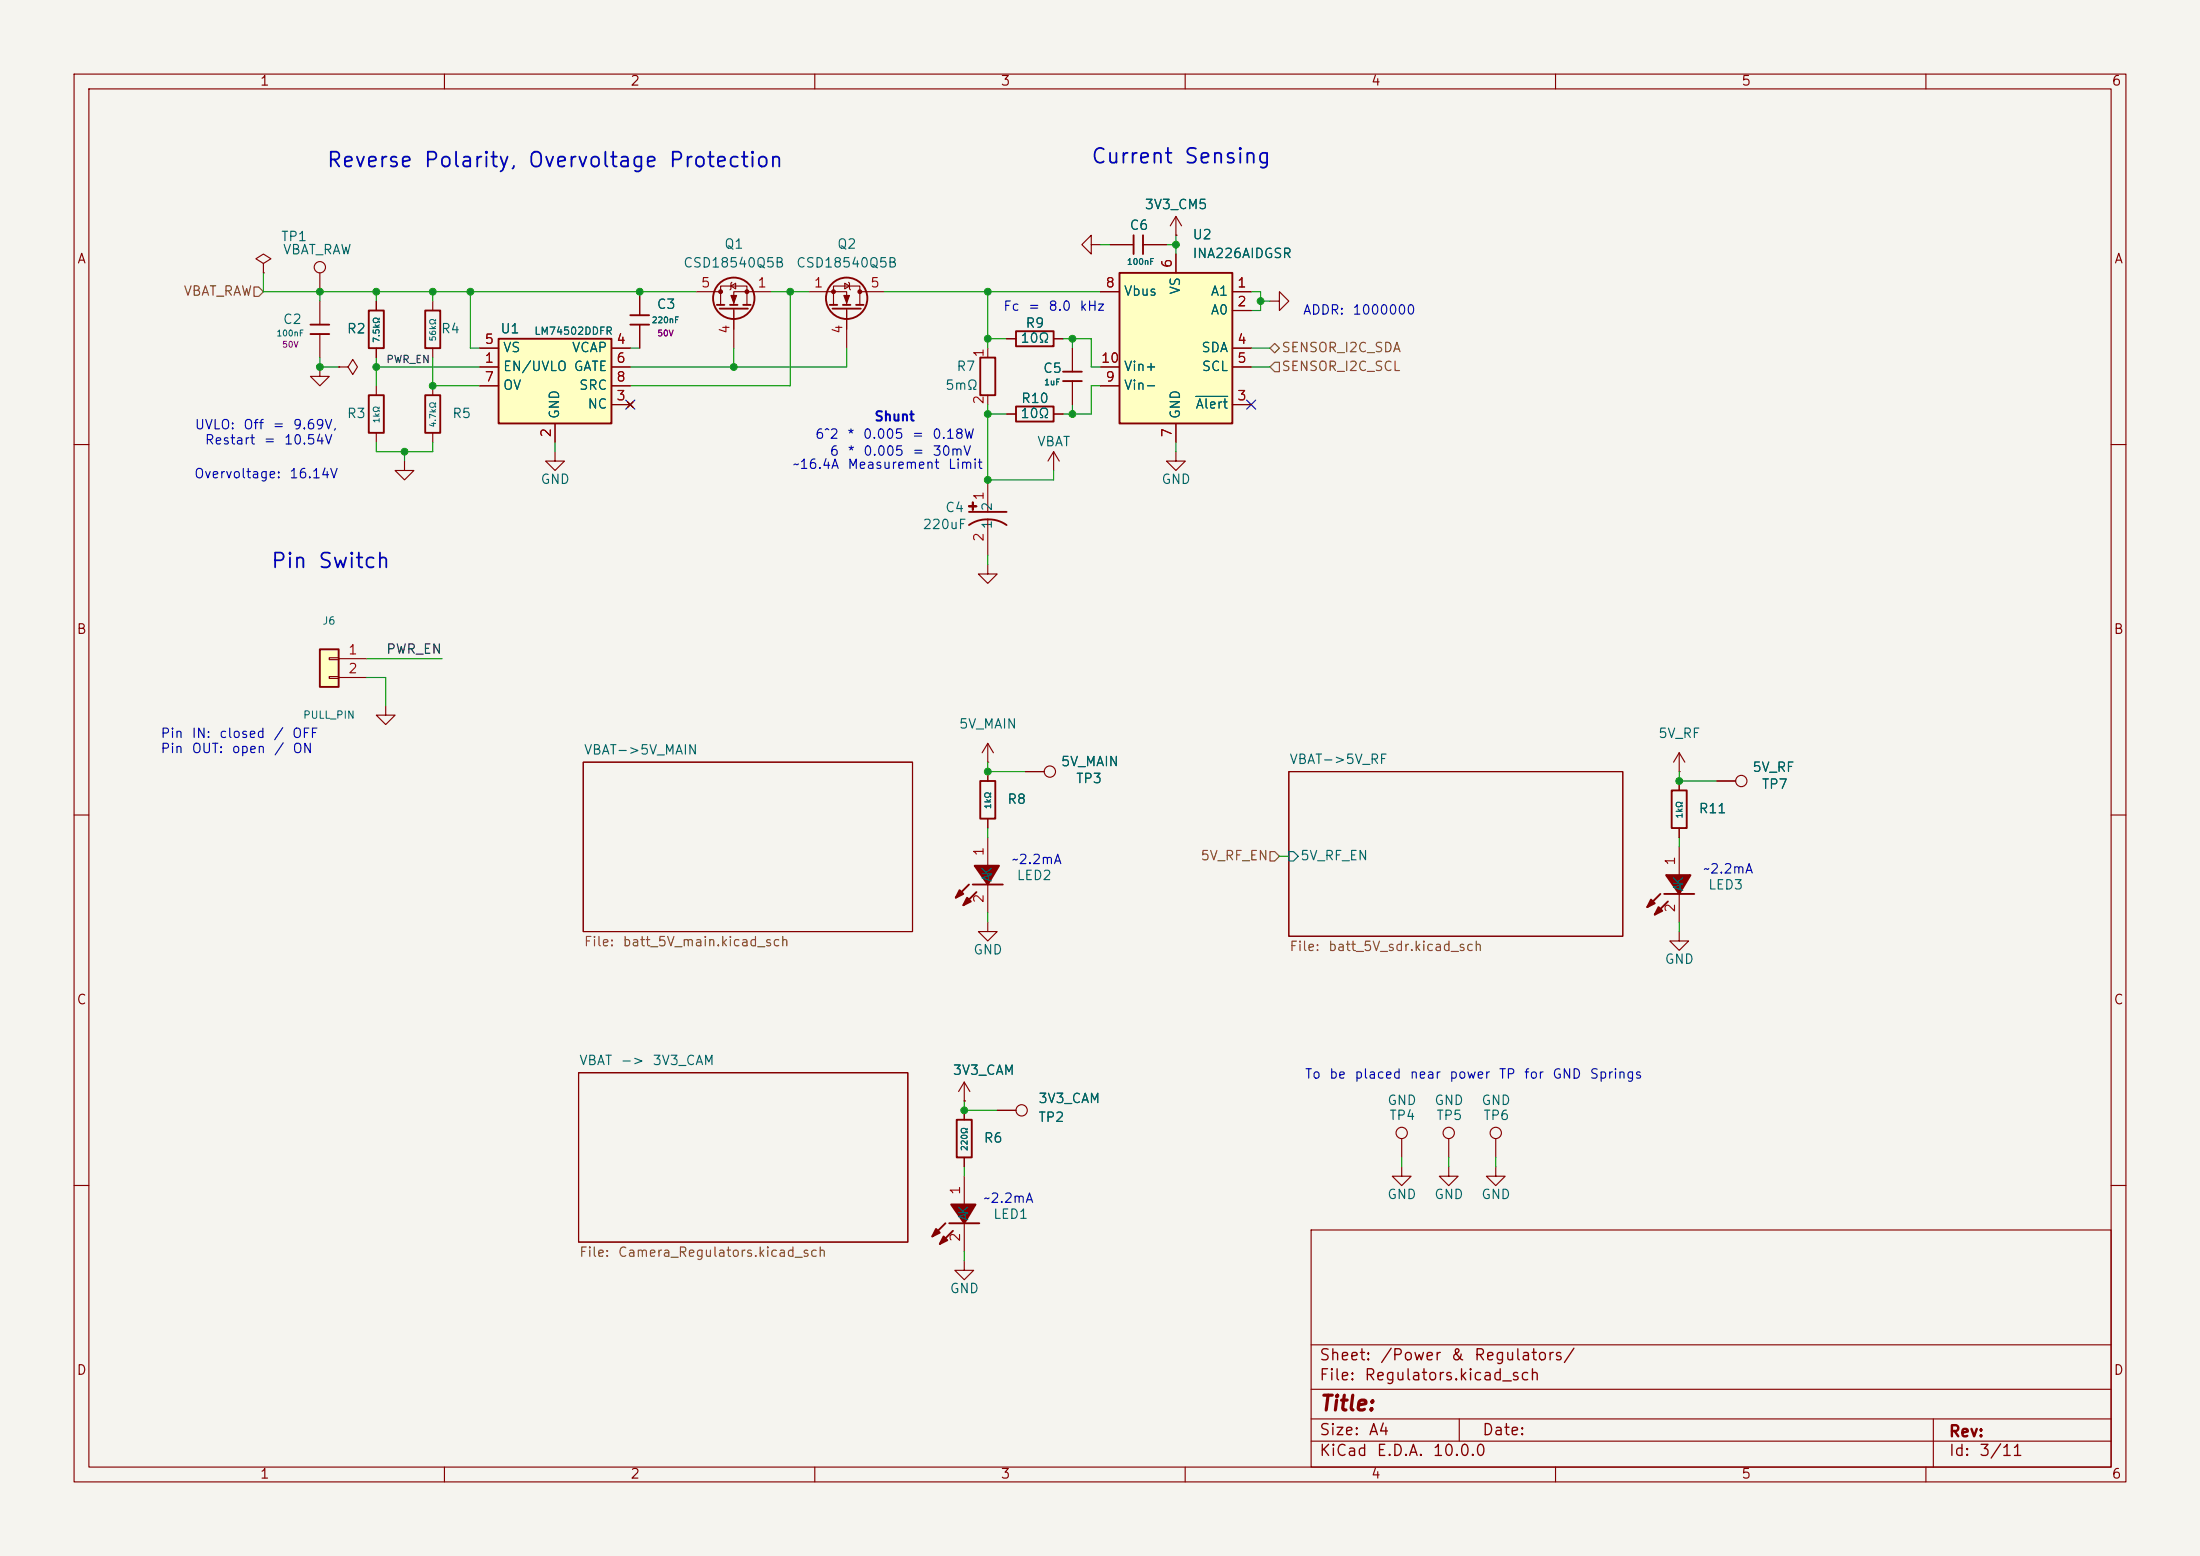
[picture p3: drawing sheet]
<svg xmlns="http://www.w3.org/2000/svg" width="297mm" height="210mm" viewBox="0 0 297 210" stroke-linecap="round" stroke-linejoin="round" font-family="sans-serif">
<path d="M0 0h297v210h-297z" fill="#f5f4ef" stroke="#f5f4ef" stroke-width=".14"/>
<g fill="none" stroke="#840000" stroke-width=".15">
<path d="M10 10h277v190h-277zM12 12h273v186h-273zM60 10v2M110 10v2M160 10v2M210 10v2M260 10v2M35.6 35.6l1-.7-1-.6-1.1 .6 1.1 .7v1.2M35.6 36.8h.1M43.2 36.8v2.6M86.4 39.4v3.1M94 39.4h3.3"/>
<path d="M98.7 38.6l.6-.4v.8zM98.8 38.1l-.1 .1v.8l-.1 .1M104.1 39.4h-5v1.7M109.2 39.4h5.1v1.7M114 38.2l.7 .4-.7 .4zM114.6 38.1l.1 .1v.8l.1 .1M116.1 39.4h3.3M147.3 33v-1.2l-1.3 1.2 1.3 1.3v-1.3h1.3M149.9 33h3.1M154.3 33h3.2M158.7 31.8h.1M158.7 29.2l-.7 1.3"/>
<path d="M158.7 29.2l.8 1.3M158.7 29.2v2.6M43.2 49.5v1.3h1.2l-1.2 1.3-1.3-1.3h1.3M43.2 40.6v3.2M43.2 45.1v3.2M45.7 49.5h1.3l.6-1 .7 1-.7 1-.6-1M45.7 49.5h.1M50.8 40.6v1.3M50.8 47v1.3M50.8 52.1v1.2M50.8 58.4v1.3M86.4 43.8v3.2"/>
<path d="M97.3 41.1v-2.5h3.5v2.5M99.1 41.7v5.3M112.5 41.1v-2.5h3.6v2.5M114.3 41.7v5.3M133.3 47v1.3M133.3 53.3v1.3M144.8 47v3.2M144.8 51.4v3.2M10 60h2M54.6 62.2v1.3h1.3l-1.3 1.3-1.3-1.3h1.3M74.9 61v1.2h1.3l-1.3 1.3-1.2-1.3h1.2M133.3 76.2v1.3h1.3l-1.3 1.2-1.2-1.2h1.2"/>
<path d="M158.7 61v1.2h1.3l-1.3 1.3-1.2-1.3h1.2M285 60h2M10 110h2M78.7 102.9h44.5v22.8h-44.5zM133.3 102.9h.1M133.3 100.3v2.6M133.3 104.1v1.3M133.3 110.5v1.3M133.3 113v3.8M133.3 119.4v3.8M133.3 100.3l-.7 1.3M133.3 100.3l.8 1.3"/>
<path d="M138.4 104.1h2.6M174 104.1h45.1v22.3h-45.1zM285 110h2M133.3 124.5v1.2h1.3l-1.3 1.3-1.2-1.3h1.2M78.1 144.8h44.5v22.8h-44.5zM130.2 148.6h.1M130.2 146.1l-.8 1.2M130.2 146.1l.7 1.2M130.2 146.1v2.5M130.2 149.9v1.2M130.2 156.2v1.3M130.2 158.8v3.8"/>
<path d="M134.6 149.9h2.6M10 160h2M130.2 165.1v3.8M177 166h108v32h-108zM285 160h2M60 198v2M110 198v2M160 198v2M177 194.5h108M177 191.5h108M177 187.5h108M177 181.5h108"/>
<path d="M197 191.5v3M210 198v2M260 198v2M261 191.5v6.5"/>
<circle cx="43.2" cy="36.1" r=".76"/>
<circle cx="141.7" cy="104.1" r=".76"/>
<circle cx="137.9" cy="149.9" r=".76"/>
</g>
<path d="M174 114.9h.6l.7 .7-.7 .6h-.6z" fill="none" stroke="#006464" stroke-width=".15"/>
<g fill="none" stroke="#840000" stroke-width=".25">
<path d="M153 31.8v2.5M154.3 31.8v2.5M41.9 43.8h2.5M41.9 45.1h2.5M49.8 41.9h2v5.1h-2zM49.8 53.3h2v5.1h-2zM85.1 42.5h2.5M85.1 43.8h2.5M96.8 41.1h1M97.2 41.7h3.8M98.6 41.1h1M100.3 41.1h1"/>
<path d="M112 41.1h1M112.4 41.7h3.8M113.8 41.1h1M115.6 41.1h1M132.3 48.3h2.1v5h-2.1zM143.5 50.2h2.5M143.5 51.4h2.5M130.8 119.4l-1.8 1.8M131.3 119.4h4.1M132.3 105.4h2.1v5.1h-2.1zM131.8 120.4l-1.8 1.8M129.2 151.1h2v5.1h-2z"/>
<path d="M127.6 165.1l-1.7 1.8M128.1 165.1h4.1M128.7 166.1l-1.8 1.8"/>
<circle cx="99.1" cy="40.3" r="2.79"/>
<circle cx="114.3" cy="40.3" r="2.79"/>
</g>
<g fill="#840000" stroke="#840000" stroke-width=".25">
<path d="M127.4 166.9l.5 .5-1 .5z"/>
<path d="M126.4 165.9l.5 .5-1 .5z"/>
<path d="M128.4 162.6h3.3l-1.5 2.5z"/>
<path d="M130.6 121.2l.5 .5-1.1 .5z"/>
<path d="M129.5 120.1l.5 .6-1 .5z"/>
<path d="M131.6 116.8h3.3l-1.6 2.6z"/>
</g>
<g fill="#840000" stroke="#840000" stroke-width=".15">
<path d="M98.7 39.9h.7l-.3 1z"/>
<path d="M113.9 39.9h.8l-.4 1z"/>
<circle cx="97.3" cy="39.4" r=".25"/>
<circle cx="100.8" cy="39.4" r=".25"/>
<circle cx="116.1" cy="39.4" r=".25"/>
<circle cx="112.5" cy="39.4" r=".25"/>
</g>
<path d="M43.2 87.6h2.5v5.1h-2.5z" fill="#ffffc2"/>
<path d="M57.4 41.9h2v5.1h-2zM137.2 54.9h5v2h-5zM43.2 87.6h2.5v5.1h-2.5z" fill="none" stroke="#840000" stroke-width=".25"/>
<g fill="none" stroke="#840000" stroke-width=".15">
<path d="M58.4 40.6v1.3M58.4 47v1.3M135.9 55.9h1.3M142.2 55.9h1.3M142.2 61l-.7 1.2M142.2 61l.8 1.2M142.2 61v2.5M44.4 88.8h1.3v.2h-1.3zM44.4 91.3h1.3v.3h-1.3zM45.7 88.9h3.8M45.7 91.4h3.8M52.1 95.3v1.2h1.2l-1.2 1.3-1.3-1.3h1.3"/>
<path d="M189.2 153.7v2.5M201.9 153.7v2.5"/>
<circle cx="189.2" cy="152.9" r=".76"/>
<circle cx="201.9" cy="152.9" r=".76"/>
</g>
<path d="M151.1 36.8h15.3v20.4h-15.3z" fill="#ffffc2"/>
<path d="M151.1 36.8h15.3v20.4h-15.3zM57.4 53.3h2v5.1h-2zM137.2 44.7h5v2h-5zM225.7 106.7h2v5.1h-2zM224.2 120.7l-1.8 1.7M224.7 120.7h4M225.2 121.7l-1.8 1.7" fill="none" stroke="#840000" stroke-width=".25"/>
<g fill="none" stroke="#840000" stroke-width=".15">
<path d="M148.6 39.4h2.5M158.7 34.3v2.5M166.4 39.4h2.5M58.4 52.1v1.2M58.4 58.4v1.3M135.9 45.7h1.3M142.2 45.7h1.3M148.6 49.5h2.5M148.6 52.1h2.5M158.7 57.2v2.5M166.4 41.9h2.5M166.4 54.6h2.5"/>
<path d="M166.4 47h2.5M166.4 49.5h2.5M171.4 40.6h1.3v-1.2l1.3 1.2-1.3 1.3v-1.3M226.7 104.1h.1M226.7 101.6l-.8 1.3M226.7 101.6l.8 1.3M226.7 101.6v2.5M226.7 105.4v1.3M226.7 111.8v1.2M226.7 114.3v3.8M231.8 105.4h2.5M226.7 125.7v1.3h1.3l-1.3 1.3-1.3-1.3h1.3"/>
<path d="M226.7 120.7v3.8M189.2 157.5v1.3h1.3l-1.3 1.2-1.2-1.2h1.2M195.6 157.5v1.3h1.2l-1.2 1.2-1.3-1.2h1.3M195.6 153.7v2.5M201.9 157.5v1.3h1.3l-1.3 1.2-1.2-1.2h1.2"/>
<circle cx="235.1" cy="105.4" r=".76"/>
<circle cx="195.6" cy="152.9" r=".76"/>
</g>
<path d="M161.4 53.5h4.3" fill="none" stroke="#006464" stroke-width=".15"/>
<g fill="#840000" stroke="#840000" stroke-width=".25">
<path d="M223.9 122.4l.5 .5-1 .5z"/>
<path d="M222.9 121.4l.5 .5-1 .5z"/>
<path d="M224.9 118.1h3.3l-1.5 2.6z"/>
</g>
<path d="M67.3 45.7h15.2v11.5h-15.2z" fill="#ffffc2"/>
<path d="M67.3 45.7h15.2v11.5h-15.2z" fill="none" stroke="#840000" stroke-width=".25"/>
<path d="M64.8 49.5h2.5M64.8 47h2.5M64.8 52.1h2.5M74.9 57.2v2.5M82.5 49.5h2.6M82.5 54.6h2.6M82.5 47h2.6M82.5 52.1h2.6M84.7 54.2l.8 .8M85.5 54.2l-.8 .8" fill="none" stroke="#840000" stroke-width=".15"/>
<g fill="#ffffc2">
<path d="M130.8 68.3l1 .1z"/>
<path d="M131.3 67.8v1z"/>
</g>
<path d="M130.8 68.3l1 .1zM130.8 69.1h5.1M131.3 67.8v1zM135.9 70.9a4.6 4.6 0 0 0-5.1 0" fill="none" stroke="#840000" stroke-width=".25"/>
<g fill="none" stroke="#840000" stroke-width=".15">
<path d="M86.4 39.4v3.1M148.6 39.4h2.5M149.9 33h3.1M154.3 33h3.2M158.7 31.8h.1M158.7 34.3v2.5M166.4 39.4h2.5M45.7 49.5h.1M50.8 40.6v1.3M50.8 47v1.3M64.8 47h2.5M64.8 49.5h2.5"/>
<path d="M64.8 52.1h2.5M74.9 57.2v2.5M82.5 54.6h2.6M82.5 47h2.6M82.5 49.5h2.6M82.5 52.1h2.6M84.7 54.2l.8 .8M85.5 54.2l-.8 .8M86.4 43.8v3.2M135.9 55.9h1.3M135.9 45.7h1.3M142.2 55.9h1.3"/>
<path d="M142.2 45.7h1.3M144.8 47v3.2M144.8 51.4v3.2M148.6 49.5h2.5M148.6 52.1h2.5M158.7 57.2v2.5M166.4 41.9h2.5M166.4 54.6h2.5M166.4 47h2.5M166.4 49.5h2.5M133.3 64.8v4.3M133.3 70.1v4.8"/>
<path d="M133.3 104.1v1.3M133.3 110.5v1.3M138.4 104.1h2.6M226.7 105.4v1.3M226.7 111.8v1.2M231.8 105.4h2.5M130.2 148.6h.1M130.2 149.9v1.2M130.2 156.2v1.3M134.6 149.9h2.6M130.2 170.2v1.3h1.2l-1.2 1.2-1.3-1.2h1.3"/>
</g>
<path d="M34.3 38.7h.6l.7 .7-.7 .6h-.6zM171.4 47l.7-.6 .6 .6-.6 .6zM172.1 48.9h.6v1.3h-.6l-.7-.7zM171.4 114.9h.7l.6 .7-.6 .6h-.7z" fill="none" stroke="#725600" stroke-width=".15"/>
<g fill="none" stroke="#009600" stroke-width=".15">
<path d="M35.6 36.8v2.6h58.4M43.2 39.4v1.2M50.8 39.4v1.2M58.4 39.4v1.2M63.5 39.4v7.6h1.3M104.1 39.4h5.1M106.7 39.4v12.7h-21.6M119.4 39.4h29.2M133.3 39.4v7.6M148.6 33h1.3M157.5 33h1.2M158.7 31.8v2.5"/>
<path d="M168.9 39.4h1.3v2.5h-1.3M43.2 48.3v1.2h2.5M50.8 59.7v1.3h7.6v-1.3M50.8 49.5h14M50.8 48.3v3.8M58.4 48.3v3.8h6.4M74.9 59.7v1.3M85.1 47h1.3M99.1 47v2.5M114.3 47v2.5h-29.2M133.3 54.6v10.2h8.9v-1.3M133.3 45.7h2.6"/>
<path d="M133.3 55.9h2.6M143.5 45.7h3.8v3.8h1.3M144.8 45.7v1.3M144.8 54.6v1.3M148.6 52.1h-1.3v3.8h-3.8M158.7 59.7v1.3M168.9 49.5h2.5M168.9 47h2.5M170.2 40.6h1.2M54.6 61v1.2M133.3 74.9v1.3M49.5 91.4h2.6v3.9"/>
<path d="M49.5 88.9h10.2M133.3 102.9v1.2h5.1M133.3 111.8v1.2M172.7 115.6h1.3M226.7 104.1v1.3h5.1M226.7 113v1.3M133.3 123.2v1.3M226.7 124.5v1.2M130.2 148.6v1.3h4.4M130.2 157.5v1.3M189.2 156.2v1.3M195.6 156.2v1.3"/>
<path d="M201.9 156.2v1.3M130.2 168.9v1.3"/>
</g>
<path d="M84.5 54l1.2 1.2M85.7 54l-1.2 1.2M168.3 54l1.2 1.2M169.5 54l-1.2 1.2" fill="none" stroke="#000084" stroke-width=".15"/>
<path d="M161.4 53.5h4.3" fill="none" stroke="#006464" stroke-width=".15"/>
<g fill="#009600" stroke="#009600" stroke-width=".14">
<circle cx="133.3" cy="55.9" r=".46"/>
<circle cx="133.3" cy="64.8" r=".46"/>
<circle cx="158.7" cy="33" r=".46"/>
<circle cx="144.8" cy="45.7" r=".46"/>
<circle cx="170.2" cy="40.6" r=".46"/>
<circle cx="133.3" cy="45.7" r=".46"/>
<circle cx="133.3" cy="39.4" r=".46"/>
<circle cx="144.8" cy="55.9" r=".46"/>
<circle cx="99.1" cy="49.5" r=".46"/>
<circle cx="63.5" cy="39.4" r=".46"/>
<circle cx="58.4" cy="39.4" r=".46"/>
<circle cx="86.4" cy="39.4" r=".46"/>
<circle cx="106.7" cy="39.4" r=".46"/>
<circle cx="50.8" cy="49.5" r=".46"/>
<circle cx="226.7" cy="105.4" r=".46"/>
<circle cx="54.6" cy="61" r=".46"/>
<circle cx="58.4" cy="52.1" r=".46"/>
<circle cx="43.2" cy="49.5" r=".46"/>
<circle cx="50.8" cy="39.4" r=".46"/>
<circle cx="43.2" cy="39.4" r=".46"/>
<circle cx="133.3" cy="104.1" r=".46"/>
<circle cx="130.2" cy="149.9" r=".46"/>
</g>
<g font-size="2" fill="#0000c2">
<text x="44" y="23.1">Reverse</text>
<text x="57.1" y="23.1">Polarity,</text>
<text x="71.1" y="23.1">Overvoltage</text>
<text x="90.2" y="23.1">Protection</text>
<text x="147.2" y="22.6">Current</text>
<text x="159.7" y="22.6">Sensing</text>
<text x="36.5" y="77.2">Pin</text>
<text x="42.8" y="77.2">Switch</text>
</g>
<text font-size="2" fill="#840000" x="178" y="190.9">Title:</text>
<g font-size="1.5" fill="#840000">
<text x="178" y="184">Sheet:</text>
<text x="186.2" y="184">/Power</text>
<text x="195.7" y="184">&amp;</text>
<text x="198.9" y="184">Regulators/</text>
<text x="178" y="186.7">File:</text>
<text x="184.1" y="186.7">Regulators.kicad_sch</text>
<text x="178" y="196.9">KiCad</text>
<text x="178" y="194.1">Size:</text>
<text x="184.7" y="194.1">A4</text>
<text x="185.7" y="196.9">E.D.A.</text>
<text x="193.3" y="196.9">10.0.0</text>
<text x="200" y="194.1">Date:</text>
<text x="263" y="194.3">Rev:</text>
<text x="263" y="196.9">Id:</text>
<text x="267.1" y="196.9">3/11</text>
</g>
<g font-size="1.3" fill="#840000">
<text x="35" y="11.9">1</text>
<text x="85" y="11.9">2</text>
<text x="135" y="11.9">3</text>
<text x="185" y="11.9">4</text>
<text x="235" y="11.9">5</text>
<text x="285" y="11.9">6</text>
<text x="10.3" y="35.9">A</text>
<text x="285.3" y="35.9">A</text>
<text x="10.3" y="85.9">B</text>
<text x="285.3" y="85.9">B</text>
<text x="10.3" y="135.9">C</text>
<text x="285.3" y="135.9">C</text>
<text x="10.3" y="185.9">D</text>
<text x="285.3" y="185.9">D</text>
<text x="35" y="199.9">1</text>
<text x="85" y="199.9">2</text>
<text x="135" y="199.9">3</text>
<text x="185" y="199.9">4</text>
<text x="235" y="199.9">5</text>
<text x="285" y="199.9">6</text>
</g>
<g font-size="1.3" fill="#006464">
<text x="154.4" y="28.5">3V3_CM5</text>
<text x="37.9" y="32.9">TP1</text>
<text x="38.1" y="34.6">VBAT_RAW</text>
<text x="97.7" y="33.9">Q1</text>
<text x="112.9" y="33.9">Q2</text>
<text x="152.4" y="31.3">C6</text>
<text x="160.9" y="35.2">INA226AIDGSR</text>
<text x="160.9" y="32.6">U2</text>
<text x="92.2" y="36.4">CSD18540Q5B</text>
<text x="107.4" y="36.4">CSD18540Q5B</text>
<text x="151.6" y="40.2">Vbus</text>
<text x="159.6" y="39.8" transform="rotate(-90 159.6 39.8)">VS</text>
<text x="163.4" y="40.2">A1</text>
<text x="38.1" y="44">C2</text>
<text x="46.7" y="45.3">R2</text>
<text x="59.4" y="45.3">R4</text>
<text x="67.5" y="45.3">U1</text>
<text x="67.8" y="47.9">VS</text>
<text x="77.1" y="47.9">VCAP</text>
<text x="88.6" y="42">C3</text>
<text x="137.7" y="46.6">10Ω</text>
<text x="138.4" y="44.6">R9</text>
<text x="162.1" y="47.9">SDA</text>
<text x="163.4" y="42.8">A0</text>
<text x="67.8" y="50.4">EN/UVLO</text>
<text x="67.8" y="52.9">OV</text>
<text x="77.4" y="50.4">GATE</text>
<text x="78.1" y="52.9">SRC</text>
<text x="127.5" y="52.9">5mΩ</text>
<text x="129" y="50.4">R7</text>
<text x="140.7" y="50.6">C5</text>
<text x="151.6" y="52.9">Vin-</text>
<text x="151.6" y="50.4">Vin+</text>
<text x="162.2" y="50.4">SCL</text>
<text x="46.7" y="56.7">R3</text>
<text x="61" y="56.7">R5</text>
<text x="75.8" y="56.6" transform="rotate(-90 75.8 56.6)">GND</text>
<text x="79.2" y="55.5">NC</text>
<text x="137.7" y="56.7">10Ω</text>
<text x="137.8" y="54.7">R10</text>
<text x="159.6" y="56.6" transform="rotate(-90 159.6 56.6)">GND</text>
<text x="161.3" y="55.5">Alert</text>
<text x="72.9" y="65.6">GND</text>
<text x="139.9" y="60.6">VBAT</text>
<text x="156.7" y="65.6">GND</text>
<text x="124.5" y="71.7">220uF</text>
<text x="127.5" y="69.4">C4</text>
<text x="134.2" y="71.5" transform="rotate(-90 134.2 71.5)">1</text>
<text x="134.2" y="69.1" transform="rotate(-90 134.2 69.1)">2</text>
<text x="129.4" y="98.7">5V_MAIN</text>
<text x="223.8" y="99.9">5V_RF</text>
<text x="78.7" y="102.2">VBAT-&gt;5V_MAIN</text>
<text x="143.1" y="103.7">5V_MAIN</text>
<text x="145.2" y="106">TP3</text>
<text x="174" y="103.4">VBAT-&gt;5V_RF</text>
<text x="236.5" y="104.5">5V_RF</text>
<text x="237.8" y="106.8">TP7</text>
<text x="135.9" y="108.8">R8</text>
<text x="229.2" y="110.1">R11</text>
<text x="134.2" y="119.1" transform="rotate(-90 134.2 119.1)">AK</text>
<text x="137.2" y="119.1">LED2</text>
<text x="175.5" y="116.4">5V_RF_EN</text>
<text x="227.6" y="120.4" transform="rotate(-90 227.6 120.4)">AK</text>
<text x="230.5" y="120.4">LED3</text>
<text x="131.3" y="129.1">GND</text>
<text x="224.7" y="130.4">GND</text>
<text x="78.1" y="144.1">VBAT</text>
<text x="83.7" y="144.1">-&gt;</text>
<text x="88" y="144.1">3V3_CAM</text>
<text x="128.5" y="145.4">3V3_CAM</text>
<text x="140.1" y="149.2">3V3_CAM</text>
<text x="187.2" y="149.5">GND</text>
<text x="193.6" y="149.5">GND</text>
<text x="199.9" y="149.5">GND</text>
<text x="132.7" y="154.5">R6</text>
<text x="140.1" y="151.7">TP2</text>
<text x="187.5" y="151.5">TP4</text>
<text x="193.8" y="151.5">TP5</text>
<text x="200.2" y="151.5">TP6</text>
<text x="131" y="164.9" transform="rotate(-90 131 164.9)">AK</text>
<text x="134" y="164.8">LED1</text>
<text x="187.2" y="162.2">GND</text>
<text x="193.5" y="162.2">GND</text>
<text x="199.9" y="162.2">GND</text>
<text x="128.1" y="174.9">GND</text>
</g>
<g font-size="1.3" fill="#725600">
<text x="24.7" y="40.2">VBAT_RAW</text>
<text x="172.9" y="47.9">SENSOR_I2C_SDA</text>
<text x="172.9" y="50.4">SENSOR_I2C_SCL</text>
<text x="162" y="116.4">5V_RF_EN</text>
<text x="78.7" y="128">File:</text>
<text x="84" y="128">batt_5V_main.kicad_sch</text>
<text x="174" y="128.7">File:</text>
<text x="179.2" y="128.7">batt_5V_sdr.kicad_sch</text>
<text x="78.1" y="170">File:</text>
<text x="83.3" y="170">Camera_Regulators.kicad_sch</text>
</g>
<g font-size="1.3" fill="#a90000">
<text x="94.5" y="39.1">5</text>
<text x="102.2" y="39.1">1</text>
<text x="109.8" y="39.1">1</text>
<text x="117.4" y="39.1">5</text>
<text x="149.2" y="39.1">8</text>
<text x="158.5" y="36.3" transform="rotate(-90 158.5 36.3)">6</text>
<text x="166.9" y="39.1">1</text>
<text x="166.9" y="41.7">2</text>
<text x="65.3" y="46.7">5</text>
<text x="83.1" y="46.7">4</text>
<text x="98.8" y="45.2" transform="rotate(-90 98.8 45.2)">4</text>
<text x="114" y="45.2" transform="rotate(-90 114 45.2)">4</text>
<text x="166.9" y="46.7">4</text>
<text x="65.3" y="49.3">1</text>
<text x="65.3" y="51.8">7</text>
<text x="83.1" y="49.3">6</text>
<text x="83.1" y="51.8">8</text>
<text x="133.1" y="48.3" transform="rotate(-90 133.1 48.3)">1</text>
<text x="148.5" y="49.3">10</text>
<text x="149.2" y="51.8">9</text>
<text x="166.9" y="49.3">5</text>
<text x="74.7" y="59.1" transform="rotate(-90 74.7 59.1)">2</text>
<text x="83.1" y="54.4">3</text>
<text x="133.1" y="54.7" transform="rotate(-90 133.1 54.7)">2</text>
<text x="158.5" y="59.1" transform="rotate(-90 158.5 59.1)">7</text>
<text x="166.9" y="54.4">3</text>
<text x="133.1" y="67.6" transform="rotate(-90 133.1 67.6)">1</text>
<text x="133.1" y="73.2" transform="rotate(-90 133.1 73.2)">2</text>
<text x="46.9" y="88.6">1</text>
<text x="46.9" y="91.2">2</text>
<text x="133.1" y="115.6" transform="rotate(-90 133.1 115.6)">1</text>
<text x="226.4" y="116.9" transform="rotate(-90 226.4 116.9)">1</text>
<text x="133.1" y="122" transform="rotate(-90 133.1 122)">2</text>
<text x="226.4" y="123.3" transform="rotate(-90 226.4 123.3)">2</text>
<text x="129.9" y="161.4" transform="rotate(-90 129.9 161.4)">1</text>
<text x="129.9" y="167.7" transform="rotate(-90 129.9 167.7)">2</text>
</g>
<g font-size="1.3" fill="#0000c2">
<text x="135.4" y="42.3">Fc</text>
<text x="138.7" y="42.3">=</text>
<text x="141.4" y="42.3">8.0</text>
<text x="145.6" y="42.3">kHz</text>
<text x="175.8" y="42.8">ADDR:</text>
<text x="182.5" y="42.8">1000000</text>
<text x="26.2" y="58.3">UVLO:</text>
<text x="32.8" y="58.3">Off</text>
<text x="36.7" y="58.3">=</text>
<text x="39.4" y="58.3">9.69V,</text>
<text x="110" y="59.5">6^2</text>
<text x="114.3" y="59.5">*</text>
<text x="116.4" y="59.5">0.005</text>
<text x="118" y="57.2">Shunt</text>
<text x="123" y="59.5">=</text>
<text x="125.8" y="59.5">0.18W</text>
<text x="26.1" y="64.9">Overvoltage:</text>
<text x="27.6" y="60.3">Restart</text>
<text x="35.5" y="60.3">=</text>
<text x="38.2" y="60.3">10.54V</text>
<text x="39" y="64.9">16.14V</text>
<text x="106.9" y="63.6">~16.4A</text>
<text x="111.9" y="61.8">6</text>
<text x="114.3" y="61.8">*</text>
<text x="114.3" y="63.6">Measurement</text>
<text x="116.4" y="61.8">0.005</text>
<text x="123.1" y="61.8">=</text>
<text x="125.8" y="61.8">30mV</text>
<text x="127.9" y="63.6">Limit</text>
<text x="21.6" y="99.9">Pin</text>
<text x="21.6" y="102">Pin</text>
<text x="25.8" y="99.9">IN:</text>
<text x="25.8" y="102">OUT:</text>
<text x="29.5" y="99.9">closed</text>
<text x="31.2" y="102">open</text>
<text x="36.8" y="99.9">/</text>
<text x="36.9" y="102">/</text>
<text x="39.3" y="99.9">OFF</text>
<text x="39.4" y="102">ON</text>
<text x="136.5" y="116.9">~2.2mA</text>
<text x="229.8" y="118.2">~2.2mA</text>
<text x="176.1" y="145.9">To</text>
<text x="179.4" y="145.9">be</text>
<text x="182.8" y="145.9">placed</text>
<text x="190.2" y="145.9">near</text>
<text x="195.6" y="145.9">power</text>
<text x="202.2" y="145.9">TP</text>
<text x="205.6" y="145.9">for</text>
<text x="209.5" y="145.9">GND</text>
<text x="214.5" y="145.9">Springs</text>
<text x="132.7" y="162.7">~2.2mA</text>
</g>
<text font-size="1.3" fill="#0f0f0f" x="52" y="88.6">PWR_EN</text>
<g font-size="1" fill="#006464">
<text x="72.1" y="45.4">LM74502DDFR</text>
<text x="43.5" y="84.5">J6</text>
<text x="40.8" y="97.2">PULL_PIN</text>
</g>
<text font-size="1" fill="#0f0f0f" x="52.1" y="49.3">PWR_EN</text>
<g font-size=".8" fill="#006464">
<text x="152.1" y="35.9">100nF</text>
<text x="37.3" y="45.6">100nF</text>
<text x="51.4" y="46.3" transform="rotate(-90 51.4 46.3)">7.5kΩ</text>
<text x="59" y="46.1" transform="rotate(-90 59 46.1)">56kΩ</text>
<text x="87.9" y="43.8">220nF</text>
<text x="140.9" y="52.2">1uF</text>
<text x="51.4" y="57.2" transform="rotate(-90 51.4 57.2)">1kΩ</text>
<text x="59" y="57.8" transform="rotate(-90 59 57.8)">4.7kΩ</text>
<text x="134" y="109.3" transform="rotate(-90 134 109.3)">1kΩ</text>
<text x="227.3" y="110.5" transform="rotate(-90 227.3 110.5)">1kΩ</text>
<text x="130.8" y="155.4" transform="rotate(-90 130.8 155.4)">220Ω</text>
</g>
<g font-size=".8" fill="#840084">
<text x="38" y="47.1">50V</text>
<text x="88.7" y="45.6">50V</text>
</g>
</svg>
